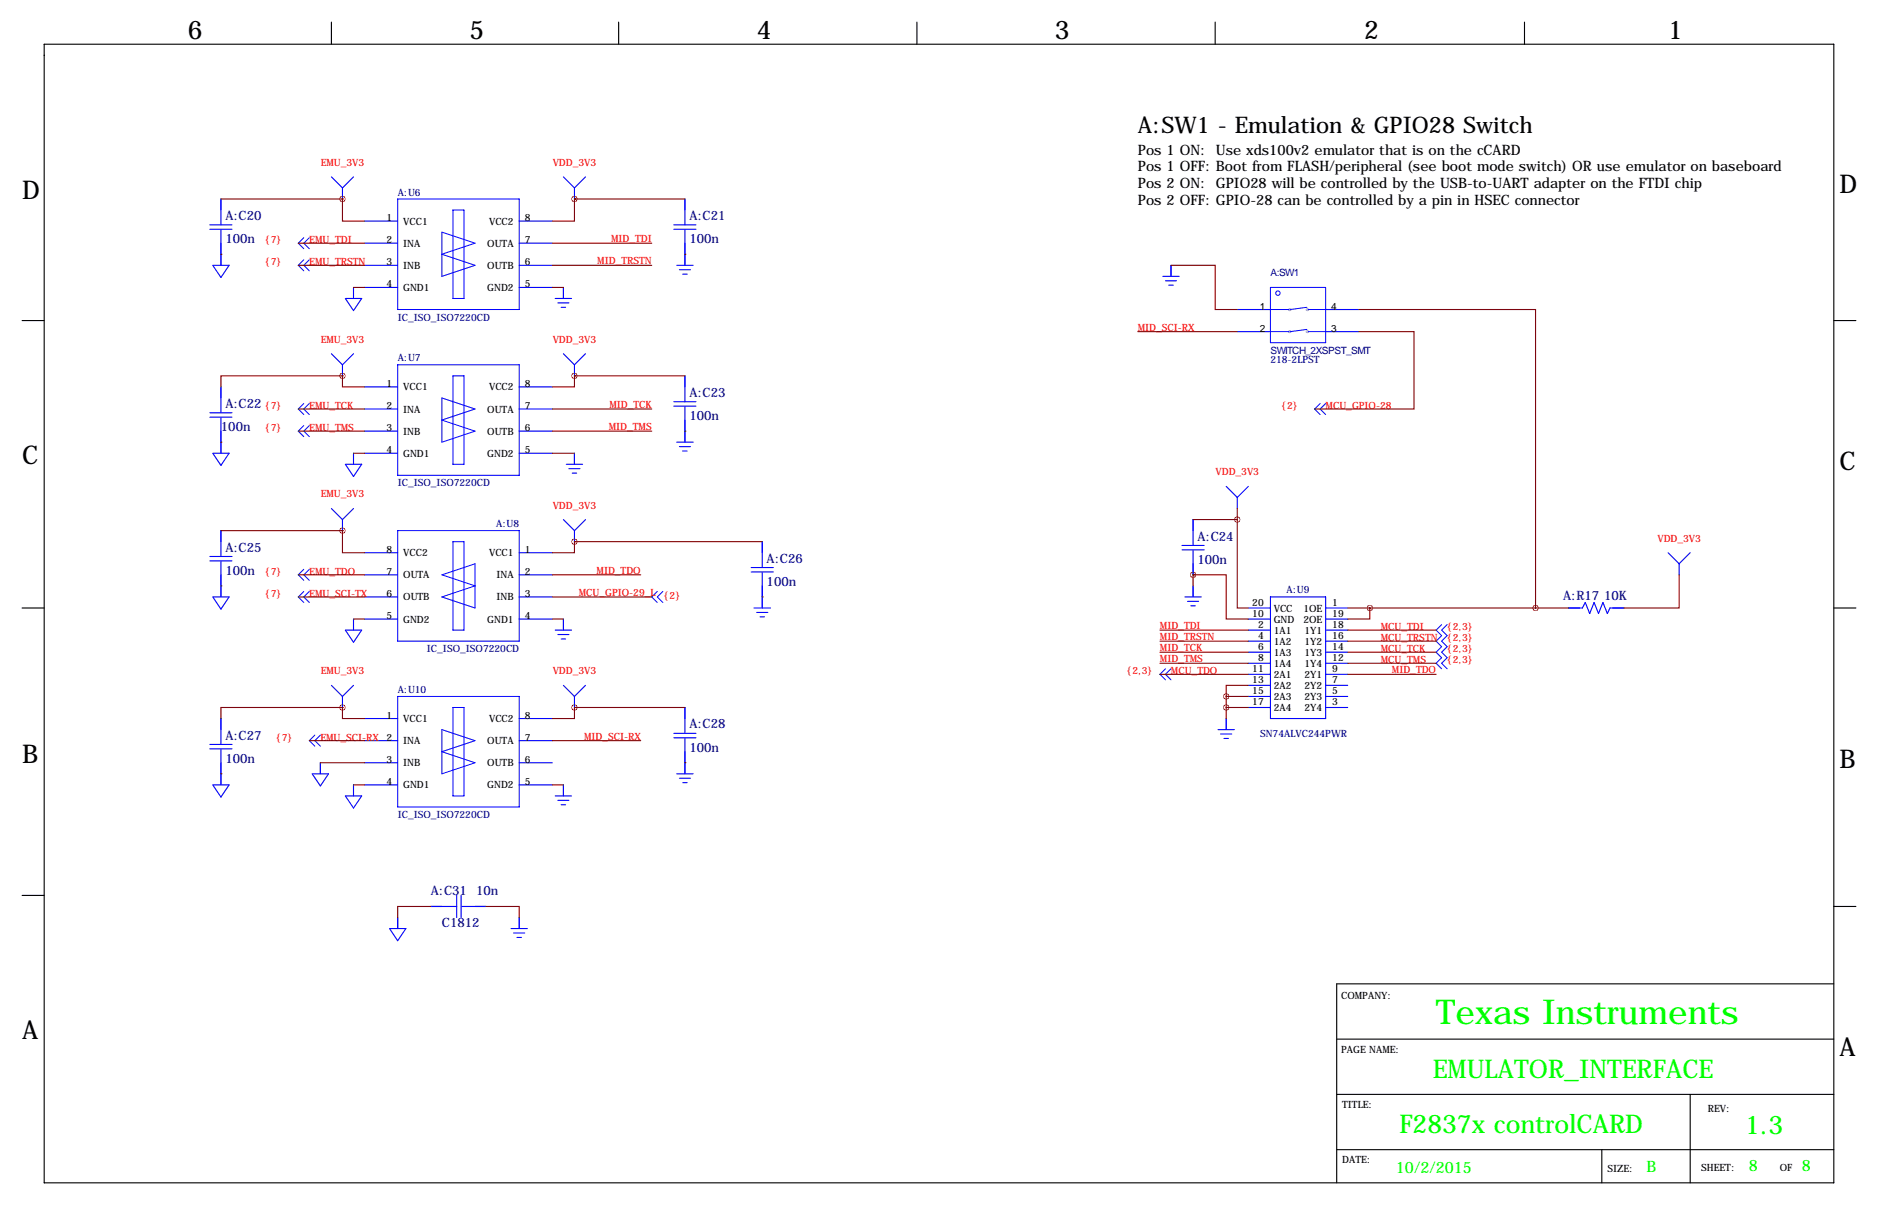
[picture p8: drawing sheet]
<svg xmlns="http://www.w3.org/2000/svg" width="432mm" height="279mm" viewBox="0 0 432 279" stroke-linecap="round" stroke-linejoin="round" font-family="sans-serif">
<g fill="none" stroke="#000" stroke-width=".25">
<path d="M10.2 10.2h411.4v261.6h-411.4zM76.2 5.1v5.1M142.2 5.1v5.1M210.8 5.1v5.1M279.4 5.1v5.1M350.5 5.1v5.1M5.1 73.7h5.1M421.6 73.7h5.1M5.1 139.7h5.1M421.6 139.7h5.1M5.1 205.7h5.1M421.6 208.3h.1"/>
<path d="M421.6 208.3h5.1M307.3 238.8h114.3M421.6 226.1h-114.3v45.7M307.3 251.5h114.3M388.6 251.5v20.3M307.3 264.2h114.3M368.3 264.2v7.6"/>
</g>
<g fill="none" stroke="#00f" stroke-width=".23">
<path d="M50.8 58.4v2.6M69.8 54.6l-1.2 1.3 1.2 1.3M69.8 59.7l-1.2 1.3 1.2 1.2M71.1 54.6l-1.3 1.3 1.3 1.3M71.1 59.7l-1.3 1.3 1.3 1.2M91.4 45.7h28v25.4h-28zM101.6 53.3l7.6 2.6-7.6 2.5 7.6 2.6-7.6 2.5zM104.1 48.3h2.6v20.3h-2.6zM157.5 58.4v2.6M81.3 66v2.6M129.5 66v2.6M269.2 61v2.5"/>
<path d="M292.1 71.1h4.3M292.1 66h12.7v12.7h-12.7zM292.1 76.2h4.3M300.5 70.6l-3.8 .5M300.5 75.7l-3.8 .5M300.7 71.1h4.1M300.7 76.2h4.1M69.8 92.7l-1.2 1.3 1.2 1.2M69.8 97.8l-1.2 1.3 1.2 1.2M71.1 92.7l-1.3 1.3 1.3 1.2M71.1 97.8l-1.3 1.3 1.3 1.2M91.4 83.8h28v25.4h-28z"/>
<path d="M101.6 91.4l7.6 2.6-7.6 2.5 7.6 2.6-7.6 2.5zM104.1 86.4h2.6v20.3h-2.6zM157.5 99.1v2.5M303.5 92.7l-1.2 1.3 1.2 1.2M304.8 92.7l-1.3 1.3 1.3 1.2M50.8 101.6v2.5M81.3 104.1v2.6M132.1 104.1v2.6M50.8 134.6v2.6M69.8 130.8l-1.2 1.3 1.2 1.2M69.8 135.9l-1.2 1.3 1.2 1.2M71.1 130.8l-1.3 1.3 1.3 1.2"/>
<path d="M71.1 135.9l-1.3 1.3 1.3 1.2M91.4 121.9h28v25.4h-28zM101.6 132.1l7.6-2.6v10.2l-7.6-2.5 7.6-2.6zM104.1 124.5h2.6v20.3h-2.6zM151.1 135.9l-1.2 1.3 1.2 1.2M152.4 135.9l-1.3 1.3 1.3 1.2M175.3 137.2v2.5M274.3 134.6v2.6M81.3 142.2v2.6M129.5 142.2v2.6M268 153.7l-1.3 1.2 1.3 1.3M269.2 153.7l-1.2 1.2 1.2 1.3"/>
<path d="M331.5 143.5l-1.3 1.3 1.3 1.2-1.3 1.3 1.3 1.3-1.3 1.3 1.3 1.2-1.3 1.3 1.3 1.3M332.7 143.5l-1.2 1.3 1.2 1.2-1.2 1.3 1.2 1.3-1.2 1.3 1.2 1.2-1.2 1.3 1.2 1.3M50.8 177.8v2.5M72.4 168.9l-1.3 1.3 1.3 1.2M73.7 175.3v2.5M73.7 168.9l-1.3 1.3 1.3 1.2M91.4 160h28v25.4h-28zM101.6 167.6l7.6 2.6-7.6 2.5 7.6 2.6-7.6 2.5zM104.1 162.6h2.6v20.3h-2.6zM157.5 175.3v2.5M281.9 165.1v2.5M81.3 180.3v2.6"/>
<path d="M129.5 180.3v2.6M91.4 210.8v2.6M119.4 210.8v2.6"/>
<circle cx="293.8" cy="67.4" r=".51"/>
</g>
<g fill="none" stroke="#00f" stroke-width=".25">
<path d="M48.3 51.7h5M48.3 52.7h5M50.8 45.7v6M50.8 52.8v8M76.2 40.6l2.5 2.6M78.7 43.2v2.5M81.3 40.6l-2.6 2.6M83.8 50.8h7.6M83.8 55.9h7.6M119.4 50.8h7.6M119.4 55.9h7.6M129.5 40.6l2.6 2.6"/>
<path d="M132.1 43.2v2.5M134.6 40.6l-2.5 2.6M154.9 51.7h5.1M154.9 52.7h5.1M157.5 45.7v6M157.5 52.8v8M48.9 61l1.9 2.8 1.9-2.8h-3.7M79.4 68.6l1.9 2.8 1.9-2.8h-3.7M81.3 66v2.4M83.8 66h7.6M83.8 61h7.6M119.4 66h7.6"/>
<path d="M119.4 61h7.6M127.7 68.6h3.7M128.3 69.6h2.5M129 70.6h1M129.5 66v2.4M155.6 61h3.8M156.2 62h2.5M157 63h1M267.4 63.5h3.7M268 64.5h2.5M268.7 65.5h1M269.2 61v2.3"/>
<path d="M284.5 71.1h7.6M284.5 76.2h7.6M304.8 71.1h7.6M304.8 76.2h7.6M48.3 94.8h5M48.3 95.9h5M50.8 88.9v5.9M50.8 96v8M76.2 81.3l2.5 2.5M78.7 83.8v2.6M81.3 81.3l-2.6 2.5M83.8 88.9h7.6"/>
<path d="M83.8 94h7.6M83.8 99.1h7.6M119.4 88.9h7.6M119.4 94h7.6M119.4 99.1h7.6M129.5 81.3l2.6 2.5M132.1 83.8v2.6M134.6 81.3l-2.5 2.5M154.9 92.3h5.1M154.9 93.3h5.1M157.5 86.4v5.9M157.5 93.5v7.9"/>
<path d="M48.9 104.1l1.9 2.8 1.9-2.8h-3.7M76.2 116.8l2.5 2.6M78.7 119.4v2.5M79.4 106.7l1.9 2.8 1.9-2.8h-3.7M81.3 116.8l-2.6 2.6M81.3 104.1v2.4M83.8 104.1h7.6M119.4 104.1h7.6M129.5 119.4l2.6 2.5M130.2 106.7h3.8M130.8 107.7h2.5M131.6 108.7h1"/>
<path d="M132.1 104.1v2.4M134.6 119.4l-2.5 2.5M155.6 101.6h3.8M156.2 102.6h2.5M157 103.6h1M274.3 119.4v5.9M281.9 111.8l2.6 2.5M284.5 114.3v2.5M287 111.8l-2.5 2.5M48.3 127.9h5M48.3 128.9h5M48.9 137.2l1.9 2.8 1.9-2.8h-3.7"/>
<path d="M50.8 121.9v6M50.8 129v8M83.8 127h7.6M83.8 132.1h7.6M83.8 137.2h7.6M119.4 127h7.6M119.4 132.1h7.6M119.4 137.2h7.6M132.1 121.9v2.6M172.7 130.4h5.1M172.7 131.4h5.1M173.4 139.7h3.7"/>
<path d="M175.3 124.5v5.9M175.3 131.6v7.9M271.8 125.3h5.1M271.8 126.3h5.1M272.4 137.2h3.8M273 138.2h2.6M273.8 139.2h1M274.3 126.5v5.6M274.3 134.6v2.4M287 139.7h5.1M292.1 137.2h12.7v27.9h-12.7zM304.8 139.7h5.1"/>
<path d="M360.7 139.7h3.1l.7-1.3 1 2.6 1-2.6 1 2.6 1.1-2.6 1 2.6 .6-1.3h3.2M383.5 127l2.6 2.5M386.1 129.5v2.6M388.6 127l-2.5 2.5M76.2 157.5l2.5 2.5M79.4 144.8l1.9 2.8 1.9-2.8h-3.7M81.3 157.5l-2.6 2.5M81.3 142.2v2.4M83.8 142.2h7.6M119.4 142.2h7.6M127.7 144.8h3.7M128.3 145.8h2.5"/>
<path d="M129 146.8h1M129.5 157.5l2.6 2.5M129.5 142.2v2.4M134.6 157.5l-2.5 2.5M174 140.7h2.5M174.8 141.7h1M287 142.2h5.1M287 144.8h5.1M287 147.3h5.1M287 149.9h5.1M287 152.4h5.1M287 154.9h5.1"/>
<path d="M287 157.5h5.1M304.8 142.2h5.1M304.8 144.8h5.1M304.8 147.3h5.1M304.8 149.9h5.1M304.8 152.4h5.1M304.8 154.9h5.1M304.8 157.5h5.1M48.3 171h5M48.3 172.1h5M50.8 165.1v5.9M50.8 172.2v8"/>
<path d="M71.8 177.8l1.9 2.8 1.8-2.8h-3.6M73.7 175.3v2.3M78.7 160v2.6M83.8 165.1h7.6M83.8 170.2h7.6M83.8 175.3h7.6M119.4 165.1h7.6M119.4 170.2h7.6M119.4 175.3h7.6M132.1 160v2.6M154.9 168.5h5.1M154.9 169.5h5.1"/>
<path d="M155.6 177.8h3.8M156.2 178.8h2.5M157 179.8h1M157.5 162.6v5.9M157.5 169.7v7.9M280.1 167.6h3.7M280.7 168.7h2.5M281.4 169.7h1M281.9 165.1v2.4M287 160h5.1M287 162.6h5.1M304.8 160h5.1"/>
<path d="M304.8 162.6h5.1M48.9 180.3l1.9 2.8 1.9-2.8h-3.7M79.4 182.9l1.9 2.8 1.9-2.8h-3.7M81.3 180.3v2.4M83.8 180.3h7.6M119.4 180.3h7.6M127.7 182.9h3.7M128.3 183.9h2.5M129 184.9h1M129.5 180.3v2.4M89.6 213.4l1.8 2.8 1.9-2.8h-3.6M91.4 210.8v2.4"/>
<path d="M99.1 208.3h5.9M105 205.7v5.1M106 205.7v5.1M106.2 208.3h5.6M117.5 213.4h3.8M118.1 214.4h2.5M118.9 215.4h1M119.4 210.8v2.4"/>
</g>
<g fill="none" stroke="#800000" stroke-width=".25">
<path d="M50.8 58.4h.1M50.8 45.7h27.9M68.6 55.9h15.2M78.7 45.7v5.1h5.1M78.7 45.7h.1M127 55.9h22.9M132.1 45.7v5.1h-5.1M132.1 45.7h.1M132.1 45.7h25.4M157.5 58.4h.1M68.6 61h15.2M81.3 66h2.5"/>
<path d="M127 66h2.5M127 61h22.9M261.6 76.2h22.9M269.2 61h10.2v10.1h5.1M312.4 76.2h12.7v17.8h-22.8M312.4 71.1h40.7v68.6M68.6 94h15.2M68.6 99.1h15.2M78.7 86.4h.1M78.7 86.4v2.5h5.1M78.7 86.4h-27.9v2.5M127 94h22.9"/>
<path d="M127 99.1h22.9M132.1 86.4v2.5h-5.1M132.1 86.4h.1M132.1 86.4h25.4M157.5 99.1h.1M50.8 101.6h.1M81.3 104.1h2.5M127 104.1h5.1M274.3 119.4h10.2M284.5 119.4v20.3h2.5M284.5 116.8v2.6M50.8 134.6h.1"/>
<path d="M50.8 121.9h27.9M68.6 132.1h15.2M68.6 137.2h15.2M78.7 121.9v5.1h5.1M78.7 121.9h.1M127 132.1h20.3M127 137.2h22.9M132.1 124.5v2.5h-5.1M132.1 124.5h.1M132.1 124.5h43.2M175.3 137.2h.1M274.3 132.1h.1"/>
<path d="M274.3 132.1h7.6v10.1h5.1M274.3 132.1v2.5M309.9 139.7h50.8M315 139.7v2.5h-5.1M386.1 132.1v7.6h-12.7M81.3 142.2h2.5M127 142.2h2.5M266.7 144.8h20.3M266.7 147.3h20.3M266.7 149.9h20.3M266.7 152.4h20.3M266.7 154.9h20.3"/>
<path d="M287 157.5h-5.1v2.5M309.9 144.8h20.3M309.9 147.3h20.3M309.9 149.9h20.3M309.9 152.4h20.3M309.9 154.9h20.3M50.8 177.8h.1M71.1 170.2h12.7M73.7 175.3h10.1M78.7 162.6h.1M78.7 162.6v2.5h5.1M78.7 162.6h-27.9v2.5"/>
<path d="M127 170.2h20.3M132.1 162.6v2.5h-5.1M132.1 162.6h.1M132.1 162.6h25.4M157.5 175.3h.1M281.9 162.6h5.1M281.9 160v5.1M281.9 160h5.1M81.3 180.3h2.5M127 180.3h2.5M99.1 208.3h-7.7v2.5M111.8 208.3h7.6v2.5"/>
</g>
<path d="M78.7 121.9a.05 .05 0 0 0 .1 0 .05 .05 0 0 0-.1 0zM78.7 45.7a.05 .05 0 0 0 .1 0 .05 .05 0 0 0-.1 0zM132 45.7a.05 .05 0 0 0 .1 0 .05 .05 0 0 0-.1 0zM132 86.4a.05 .05 0 0 0 .1 0 .05 .05 0 0 0-.1 0zM132 124.5a.05 .05 0 0 0 .1 0 .05 .05 0 0 0-.1 0zM132 162.6a.05 .05 0 0 0 .1 0 .05 .05 0 0 0-.1 0zM78.7 162.6a.05 .05 0 0 0 .1 0 .05 .05 0 0 0-.1 0zM78.7 86.4a.05 .05 0 0 0 .1 0 .05 .05 0 0 0-.1 0zM284.4 119.4a.05 .05 0 0 0 .1 0 .05 .05 0 0 0-.1 0zM274.3 132.1a.05 .05 0 0 0 .1 0 .05 .05 0 0 0-.1 0zM314.9 139.7a.05 .05 0 0 0 .1 0 .05 .05 0 0 0-.1 0zM353 139.7a.05 .05 0 0 0 .1 0 .05 .05 0 0 0-.1 0zM281.9 162.6a.05 .05 0 0 0 .1 0 .05 .05 0 0 0-.1 0zM281.9 160a.05 .05 0 0 0 .1 0 .05 .05 0 0 0-.1 0z" fill="#800000" stroke="#800000" stroke-width="1.3"/>
<text font-size="7.9" fill="#0f0" x="330.2" y="235.2">Texas Instruments</text>
<g font-size="5.9">
<text x="43.2" y="8.9">6</text>
<text x="107.9" y="8.9">5</text>
<text x="174" y="8.9">4</text>
<text x="242.6" y="8.9">3</text>
<text x="313.7" y="8.9">2</text>
<text x="383.5" y="8.9">1</text>
<text x="5.1" y="45.7">D</text>
<text x="422.9" y="44.4">D</text>
<text x="5.1" y="106.7">C</text>
<text x="422.9" y="107.9">C</text>
<text x="5.1" y="175.3">B</text>
<text x="422.9" y="176.5">B</text>
<text x="5.1" y="238.8">A</text>
<text x="422.9" y="242.6">A</text>
</g>
<g font-size="5.9" fill="#0f0">
<text x="329.4" y="247.7">EMULATOR_INTERFACE</text>
<text x="321.7" y="260.4">F2837x controlCARD</text>
<text x="401.2" y="260.6">1.3</text>
</g>
<text font-size="5.3" x="261.6" y="30.5">A:SW1 - Emulation &amp; GPIO28 Switch</text>
<g font-size="3.6" fill="#0f0">
<text x="321" y="269.5">10/2/2015</text>
<text x="378.6" y="269.2">B</text>
<text x="402.1" y="269">8</text>
<text x="414.3" y="269">8</text>
</g>
<g font-size="3.3">
<text x="261.6" y="35.6">Pos 1 ON: Use xds100v2 emulator that is on the cCARD</text>
<text x="261.6" y="39.4">Pos 1 OFF: Boot from FLASH/peripheral (see boot mode switch) OR use emulator on baseboard</text>
<text x="261.6" y="43.2">Pos 2 ON: GPIO28 will be controlled by the USB-to-UART adapter on the FTDI chip</text>
<text x="261.6" y="47">Pos 2 OFF: GPIO-28 can be controlled by a pin in HSEC connector</text>
</g>
<g font-size="3" fill="#000080">
<text x="51.8" y="50.5">A:C20</text>
<text x="158.5" y="50.5">A:C21</text>
<text x="51.8" y="55.9">100n</text>
<text x="158.5" y="55.9">100n</text>
<text x="51.8" y="93.7">A:C22</text>
<text x="158.5" y="91.2">A:C23</text>
<text x="50.8" y="99.1">100n</text>
<text x="158.5" y="96.5">100n</text>
<text x="275.3" y="124.2">A:C24</text>
<text x="51.8" y="126.7">A:C25</text>
<text x="176.3" y="129.3">A:C26</text>
<text x="275.3" y="129.5">100n</text>
<text x="51.8" y="132.1">100n</text>
<text x="176.3" y="134.6">100n</text>
<text x="359.4" y="137.9">A:R17</text>
<text x="368.8" y="137.9">10K</text>
<text x="158.5" y="167.4">A:C28</text>
<text x="51.8" y="169.9">A:C27</text>
<text x="158.5" y="172.7">100n</text>
<text x="51.8" y="175.3">100n</text>
<text x="99.1" y="205.7">A:C31</text>
<text x="109.5" y="205.7">10n</text>
<text x="101.6" y="212.9">C1812</text>
</g>
<g font-size="2.3" fill="#f00">
<text x="73.7" y="38.1">EMU_3V3</text>
<text x="127.1" y="38.1">VDD_3V3</text>
<text x="61" y="55.9">{7}</text>
<text x="71.1" y="55.9">EMU_TDI</text>
<text x="140.5" y="55.6">MID_TDI</text>
<text x="61" y="61">{7}</text>
<text x="71.1" y="61">EMU_TRSTN</text>
<text x="137.3" y="60.7">MID_TRSTN</text>
<text x="261.6" y="75.9">MID_SCI-RX</text>
<text x="73.7" y="78.7">EMU_3V3</text>
<text x="127.1" y="78.7">VDD_3V3</text>
<text x="61" y="94">{7}</text>
<text x="71.1" y="94">EMU_TCK</text>
<text x="140.1" y="93.7">MID_TCK</text>
<text x="294.6" y="94">{2}</text>
<text x="304.8" y="94">MCU_GPIO-28</text>
<text x="61" y="99.1">{7}</text>
<text x="71.1" y="99.1">EMU_TMS</text>
<text x="140" y="98.8">MID_TMS</text>
<text x="279.5" y="109.2">VDD_3V3</text>
<text x="73.7" y="114.3">EMU_3V3</text>
<text x="127.1" y="116.8">VDD_3V3</text>
<text x="381.1" y="124.5">VDD_3V3</text>
<text x="137.2" y="131.8">MID_TDO</text>
<text x="61" y="132.1">{7}</text>
<text x="61" y="137.2">{7}</text>
<text x="71.1" y="132.1">EMU_TDO</text>
<text x="71.1" y="137.2">EMU_SCI-TX</text>
<text x="133.1" y="136.9">MCU_GPIO-29_L</text>
<text x="152.7" y="137.7">{2}</text>
<text x="266.7" y="144.5">MID_TDI</text>
<text x="266.7" y="147.1">MID_TRSTN</text>
<text x="266.7" y="149.6">MID_TCK</text>
<text x="317.5" y="144.8">MCU_TDI</text>
<text x="317.5" y="147.3">MCU_TRSTN</text>
<text x="317.5" y="149.9">MCU_TCK</text>
<text x="332.7" y="144.8">{2,3}</text>
<text x="332.7" y="147.3">{2,3}</text>
<text x="332.7" y="149.9">{2,3}</text>
<text x="73.7" y="154.9">EMU_3V3</text>
<text x="127.1" y="154.9">VDD_3V3</text>
<text x="259.1" y="154.9">{2,3}</text>
<text x="266.7" y="152.1">MID_TMS</text>
<text x="269.2" y="154.9">MCU_TDO</text>
<text x="317.5" y="152.4">MCU_TMS</text>
<text x="320.1" y="154.7">MID_TDO</text>
<text x="332.7" y="152.4">{2,3}</text>
<text x="63.5" y="170.2">{7}</text>
<text x="73.7" y="170.2">EMU_SCI-RX</text>
<text x="134.3" y="169.9">MID_SCI-RX</text>
</g>
<g font-size="2.3" fill="#000080">
<text x="91.4" y="45">A:U6</text>
<text x="292.1" y="63.5">A:SW1</text>
<text x="91.4" y="73.7">IC_ISO_ISO7220CD</text>
<text x="91.4" y="83.1">A:U7</text>
<text x="292.1" y="81.3">SWITCH_2XSPST_SMT</text>
<text x="292.1" y="83.5">218-2LPST</text>
<text x="91.4" y="111.8">IC_ISO_ISO7220CD</text>
<text x="114.1" y="121.2">A:U8</text>
<text x="295.8" y="136.1">A:U9</text>
<text x="98.2" y="149.9">IC_ISO_ISO7220CD</text>
<text x="91.4" y="159.3">A:U10</text>
<text x="289.7" y="169.3">SN74ALVC244PWR</text>
<text x="91.4" y="188">IC_ISO_ISO7220CD</text>
</g>
<g font-size="2.3">
<text x="88.9" y="50.8">1</text>
<text x="92.7" y="51.6">VCC1</text>
<text x="112.4" y="51.6">VCC2</text>
<text x="120.6" y="50.8">8</text>
<text x="88.9" y="55.9">2</text>
<text x="92.7" y="56.7">INA</text>
<text x="112" y="56.7">OUTA</text>
<text x="120.6" y="55.9">7</text>
<text x="88.9" y="61">3</text>
<text x="92.7" y="61.8">INB</text>
<text x="112" y="61.8">OUTB</text>
<text x="120.6" y="61">6</text>
<text x="88.9" y="66">4</text>
<text x="92.7" y="66.8">GND1</text>
<text x="112" y="66.8">GND2</text>
<text x="120.6" y="66">5</text>
<text x="289.6" y="71.1">1</text>
<text x="306.1" y="71.1">4</text>
<text x="289.6" y="76.2">2</text>
<text x="306.1" y="76.2">3</text>
<text x="88.9" y="88.9">1</text>
<text x="92.7" y="89.7">VCC1</text>
<text x="112.4" y="89.7">VCC2</text>
<text x="120.6" y="88.9">8</text>
<text x="88.9" y="94">2</text>
<text x="92.7" y="94.8">INA</text>
<text x="112" y="94.8">OUTA</text>
<text x="120.6" y="94">7</text>
<text x="88.9" y="99.1">3</text>
<text x="92.7" y="99.9">INB</text>
<text x="112" y="99.9">OUTB</text>
<text x="120.6" y="99.1">6</text>
<text x="88.9" y="104.1">4</text>
<text x="92.7" y="104.9">GND1</text>
<text x="112" y="104.9">GND2</text>
<text x="120.6" y="104.1">5</text>
<text x="88.9" y="127">8</text>
<text x="92.7" y="127.8">VCC2</text>
<text x="112.4" y="127.8">VCC1</text>
<text x="120.6" y="127">1</text>
<text x="88.9" y="132.1">7</text>
<text x="88.9" y="137.2">6</text>
<text x="92.7" y="132.9">OUTA</text>
<text x="92.7" y="138">OUTB</text>
<text x="114.2" y="132.9">INA</text>
<text x="114.2" y="138">INB</text>
<text x="120.6" y="132.1">2</text>
<text x="120.6" y="137.2">3</text>
<text x="88.9" y="142.2">5</text>
<text x="92.7" y="143">GND2</text>
<text x="112" y="143">GND1</text>
<text x="120.6" y="142.2">4</text>
<text x="287.9" y="139.2">20</text>
<text x="287.9" y="141.7">10</text>
<text x="292.9" y="140.5">VCC</text>
<text x="292.9" y="143">GND</text>
<text x="299.7" y="140.5">1OE</text>
<text x="299.7" y="143">2OE</text>
<text x="306.3" y="139.2">1</text>
<text x="306.3" y="141.7">19</text>
<text x="289.3" y="144.3">2</text>
<text x="289.3" y="146.8">4</text>
<text x="289.3" y="149.4">6</text>
<text x="292.9" y="145.6">1A1</text>
<text x="292.9" y="148.1">1A2</text>
<text x="300" y="145.6">1Y1</text>
<text x="300" y="148.1">1Y2</text>
<text x="306.3" y="144.3">18</text>
<text x="306.3" y="146.8">16</text>
<text x="306.3" y="149.4">14</text>
<text x="287.9" y="154.4">11</text>
<text x="289.3" y="151.9">8</text>
<text x="292.9" y="150.7">1A3</text>
<text x="292.9" y="153.2">1A4</text>
<text x="292.9" y="155.7">2A1</text>
<text x="300" y="150.7">1Y3</text>
<text x="300" y="153.2">1Y4</text>
<text x="300" y="155.7">2Y1</text>
<text x="306.3" y="151.9">12</text>
<text x="306.3" y="154.4">9</text>
<text x="287.9" y="157">13</text>
<text x="287.9" y="159.5">15</text>
<text x="292.9" y="158.3">2A2</text>
<text x="292.9" y="160.8">2A3</text>
<text x="300" y="158.3">2Y2</text>
<text x="300" y="160.8">2Y3</text>
<text x="306.3" y="157">7</text>
<text x="306.3" y="159.5">5</text>
<text x="88.9" y="165.1">1</text>
<text x="92.7" y="165.9">VCC1</text>
<text x="112.4" y="165.9">VCC2</text>
<text x="120.6" y="165.1">8</text>
<text x="287.9" y="162.1">17</text>
<text x="292.9" y="163.4">2A4</text>
<text x="300" y="163.4">2Y4</text>
<text x="306.3" y="162.1">3</text>
<text x="88.9" y="170.2">2</text>
<text x="92.7" y="171">INA</text>
<text x="112" y="171">OUTA</text>
<text x="120.6" y="170.2">7</text>
<text x="88.9" y="175.3">3</text>
<text x="92.7" y="176.1">INB</text>
<text x="112" y="176.1">OUTB</text>
<text x="120.6" y="175.3">6</text>
<text x="88.9" y="180.3">4</text>
<text x="92.7" y="181.1">GND1</text>
<text x="112" y="181.1">GND2</text>
<text x="120.6" y="180.3">5</text>
<text x="308.4" y="229.6">COMPANY:</text>
<text x="308.4" y="242.1">PAGE NAME:</text>
<text x="308.6" y="254.5">TITLE:</text>
<text x="392.7" y="255.5">REV:</text>
<text x="308.6" y="267.2">DATE:</text>
<text x="369.6" y="269.2">SIZE:</text>
<text x="391.2" y="269">SHEET:</text>
<text x="409.2" y="269">OF</text>
</g>
<g font-size="1.3" fill="#000080">
<text x="296.2" y="71.4">o</text>
<text x="300.2" y="71.4">o</text>
<text x="296.2" y="76.5">o</text>
<text x="300.2" y="76.5">o</text>
</g>
</svg>
